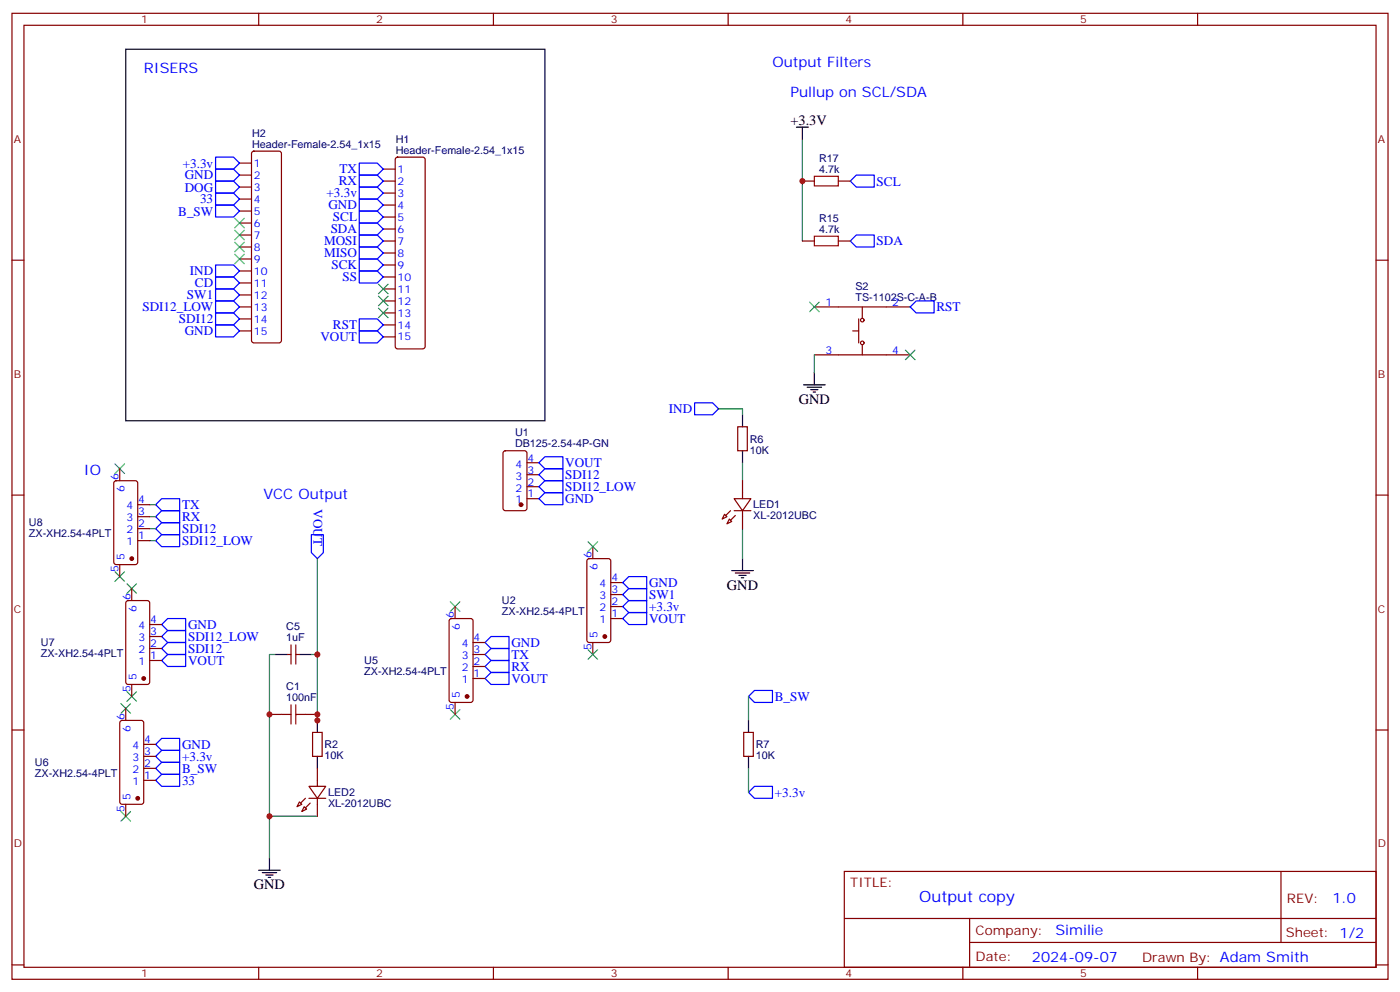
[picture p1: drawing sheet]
<svg xmlns="http://www.w3.org/2000/svg" width="412mm" height="292mm" viewBox="0 0 412 292" stroke-linecap="round" stroke-linejoin="round" font-family="sans-serif">
<g fill="none" stroke="#00f" stroke-width=".35">
<path d="M63.5 46.2h5.3l1.8 1.8-1.8 1.8h-5.3zM63.5 49.8h5.3l1.8 1.7-1.8 1.8h-5.3zM63.5 56.8h5.3l1.8 1.8-1.8 1.8h-5.3zM63.5 53.3h5.3l1.8 1.8-1.8 1.7h-5.3zM105.8 48h5.3l1.8 1.8-1.8 1.7h-5.3zM105.8 51.5h5.3l1.8 1.8-1.8 1.8h-5.3zM105.8 55.1h5.3l1.8 1.7-1.8 1.8h-5.3zM105.8 58.6h5.3l1.8 1.8-1.8 1.7h-5.3zM250.5 53.3l1.7-1.8h5.3v3.6h-5.3zM63.5 78h5.3l1.8 1.8-1.8 1.7h-5.3zM63.5 60.4h5.3l1.8 1.7-1.8 1.8h-5.3zM105.8 62.1h5.3l1.8 1.8-1.8 1.8h-5.3z"/>
<path d="M105.8 65.7h5.3l1.8 1.7-1.8 1.8h-5.3zM105.8 69.2h5.3l1.8 1.7-1.8 1.8h-5.3zM105.8 72.7h5.3l1.8 1.8-1.8 1.7h-5.3zM105.8 76.2h5.3l1.8 1.8-1.8 1.8h-5.3zM105.8 79.8h5.3l1.8 1.7-1.8 1.8h-5.3zM250.5 70.9l1.7-1.7h5.3v3.5h-5.3zM63.5 95.6h5.3l1.8 1.8-1.8 1.8h-5.3zM63.5 92.1h5.3l1.8 1.8-1.8 1.7h-5.3zM63.5 88.6h5.3l1.8 1.7-1.8 1.8h-5.3zM63.5 85.1h5.3l1.8 1.7-1.8 1.8h-5.3zM63.5 81.5h5.3l1.8 1.8-1.8 1.8h-5.3zM105.8 97.4h5.3l1.8 1.8-1.8 1.7h-5.3z"/>
<path d="M105.8 93.9h5.3l1.8 1.7-1.8 1.8h-5.3zM268.1 90.3l1.8-1.7h5.3v3.5h-5.3zM204.6 118.6h5.3l1.8 1.7-1.8 1.8h-5.3zM158.7 136.2l1.8-1.8h5.3v3.6h-5.3zM158.7 139.7l1.8-1.7h5.3v3.5h-5.3zM45.9 152.1l1.7-1.8h5.3v3.5h-5.3zM45.9 148.6l1.7-1.8h5.3v3.5h-5.3zM45.9 159.1l1.7-1.7h5.3v3.5h-5.3zM47.6 153.8h5.3v3.6h-5.3l-1.7-1.8zM91.7 157.4h3.5v5.3l-1.7 1.7-1.8-1.7zM158.7 143.3l1.8-1.8h5.3v3.5h-5.3zM158.7 146.8l1.8-1.8h5.3v3.6h-5.3z"/>
<path d="M183.4 171.5l1.8-1.8h5.3v3.5h-5.3zM183.4 175l1.8-1.8h5.3v3.6h-5.3zM183.4 178.5l1.8-1.7h5.3v3.5h-5.3zM47.6 187.4l1.8-1.8h5.3v3.5h-5.3zM47.6 190.9l1.8-1.8h5.3v3.6h-5.3zM47.6 194.4l1.8-1.7h5.3v3.5h-5.3zM47.6 183.8l1.8-1.7h5.3v3.5h-5.3zM142.9 196.2l1.7-1.8h5.3v3.5h-5.3zM142.9 189.1l1.7-1.7h5.3v3.5h-5.3zM142.9 199.7l1.7-1.8h5.3v3.6h-5.3zM144.6 190.9h5.3v3.5h-5.3l-1.7-1.7zM183.4 182.1l1.8-1.8h5.3v3.5h-5.3z"/>
<path d="M45.9 219.1l1.7-1.8h5.3v3.6h-5.3zM220.5 205l1.7-1.8h5.3v3.6h-5.3zM45.9 222.6l1.7-1.7h5.3v3.5h-5.3zM45.9 226.2l1.7-1.8h5.3v3.5h-5.3zM45.9 229.7l1.7-1.8h5.3v3.6h-5.3zM220.5 233.2l1.7-1.7h5.3v3.5h-5.3z"/>
</g>
<g fill="none" stroke="#008700" stroke-width=".35">
<path d="M236.4 41v29.9M239.9 104.5v5.2M211.7 120.3h7v1.8M218.7 136.2v5.3M44.1 148.6h1.8M44.1 152.1h1.8M44.1 155.6h1.8M44.1 159.1h1.8M218.7 155.6v8.8M93.5 164.4v47.7M81.1 192.7h-1.7v59.9M91.7 192.7h1.8"/>
<path d="M220.5 205v7.1M220.5 226.2v7M79.4 240.3h14.1"/>
</g>
<g fill="none" stroke="#000" stroke-width=".35">
<path d="M37 14.5h123.5v109.4h-123.5zM234.6 37.4h3.5M236.4 37.4v3.6M236.7 113.3h6.4M237.8 114h4.2M238.8 114.7h2.1M239.5 115.4h.7M239.9 109.7v3.6M218.7 122.1v3.5M218.7 132.7v3.5M215.5 168h6.4M216.6 168.7h4.2"/>
<path d="M217.7 169.4h2.1M218.4 170.1h.7M218.7 164.4v3.6M81.1 192.7h3.6M88.2 192.7h3.5M93.5 212.1v3.5M220.5 212.1v3.5M93.5 222.6v3.6M220.5 222.6v3.6M76.2 256.2h6.3M77.3 256.9h4.2M78.3 257.6h2.1"/>
<path d="M79 258.3h.7M79.4 252.6v3.6"/>
</g>
<path d="M239.9 51.9h7v2.8h-7zM239.9 69.5h7v2.9h-7zM82.9 210.3h2.8M85.7 207.5v5.6M87.1 210.3h2.9M87.1 207.5v5.6" fill="none" stroke="#a10000" stroke-width=".35"/>
<g fill="none" stroke="#870000" stroke-width=".35">
<path d="M3.5 3.9h405.4v284.4h-405.4zM7.1 7.4h398.2v277.3h-398.2zM76.2 3.9v3.5M145.3 3.9v3.5M214.5 3.9v3.5M283.6 3.9v3.5M352.8 3.9v3.5M70.6 48h3.5M70.6 51.5h3.5M70.6 55.1h3.5M70.6 58.6h3.5M74.3 44.7l.5-.2h7.4l.5 .2 .2 .5v55l-.2 .5-.5 .2h-7.4l-.5-.2-.2-.5v-55z"/>
<path d="M112.9 53.3h3.5M112.9 49.8h3.5M112.9 56.8h3.5M116.7 46.5l.4-.3h7.4l.5 .3 .2 .5v55l-.2 .5-.5 .2h-7.4l-.5-.2-.2-.5v-55zM236.4 53.3h3.5M246.9 53.3h3.6M3.5 76.6h3.6M70.6 62.1h3.5M70.6 65.7h3.5M70.6 69.2h3.5M70.6 72.7h3.5M70.6 76.2h3.5"/>
<path d="M70.6 79.8h3.5M112.9 70.9h3.5M112.9 60.4h3.5M112.9 63.9h3.5M112.9 67.4h3.5M112.9 74.5h3.5M112.9 78h3.5M236.4 70.9h3.5M246.9 70.9h3.6M405.3 76.6h3.6M70.6 83.3h3.5M70.6 86.8h3.5"/>
<path d="M70.6 90.3h3.5M70.6 93.9h3.5M70.6 97.4h3.5M112.9 81.5h3.5M112.9 85.1h3.5M112.9 88.6h3.5M112.9 92.1h3.5M112.9 95.6h3.5M112.9 99.2h3.5M239.9 90.3h28.2M251.2 97.4h1.7M252.9 93.9v7"/>
<path d="M254 90.3v3.2M239.9 104.5h28.2M254 101.6v2.9M35.3 138v3.5M148.4 132.9l.5-.2h5.6l.7 .4v16.5l-.4 .7h-5.9l-.7-.4v-16.5zM155.2 139.7h3.5M155.2 136.2h3.5M217.3 125.6h2.8v7.1h-2.8zM3.5 145.7h3.6M33.7 141.7l.5-.2h5.7l.6 .4 .1 23.6-.5 .6-5.9 .1-.6-.5-.1-23.5zM40.6 148.6h3.5M40.6 152.1h3.5"/>
<path d="M40.6 155.6h3.5M40.6 159.1h3.5M155.2 146.8h3.5M155.2 143.3h3.5M213.4 151.4l.7 .7-1.4 .7zM214.8 152.8l.7 .7-1.4 .7zM216.3 146.8h4.9l-2.5 3.5zM216.3 150.3h4.9M218.7 141.5v5.3M218.7 150.3v5.3M405.3 145.7h3.6M35.3 166.2v3.5"/>
<path d="M37.3 177l.4-.2h5.7l.6 .4 .1 23.6-.5 .6-5.9 .1-.6-.5-.1-23.5zM38.8 173.2v3.6M134.1 178.5v3.6M173.1 164.6l.5-.2h5.6l.7 .5v23.5l-.4 .7h-5.9l-.7-.4v-23.6zM174.6 160.9v3.5M179.9 171.5h3.5M179.9 175h3.5M179.9 178.5h3.5M44.1 183.8h3.5M44.1 187.4h3.5M44.1 190.9h3.5M44.1 194.4h3.5"/>
<path d="M84.7 192.7h1M85.7 189.8v5.7M87.1 189.8v5.7M87.1 192.7h1.1M132.5 182.3l.5-.2h5.6l.7 .4v23.6l-.4 .6-5.9 .1-.7-.5v-23.5zM139.3 192.7h3.6M139.3 189.1h3.6M139.3 196.2h3.6M139.3 199.7h3.6M174.6 189.1v3.6M179.9 182.1h3.5M3.5 214.9h3.6"/>
<path d="M35.5 212.3l.5-.2h5.6l.7 .4v23.5l-.4 .7h-5.9l-.7-.4v-23.5zM37 208.5v3.6M38.8 201.5v3.5M42.3 219.1h3.6M79.4 210.3h3.5M90 210.3h3.5M92.1 215.6h2.8v7h-2.8zM134.1 206.8v3.5M219.1 215.6h2.8v7h-2.8zM405.3 214.9h3.6M37 236.7v3.6M42.3 222.6h3.6"/>
<path d="M42.3 226.2h3.6M42.3 229.7h3.6M88.2 236l.7 .7-1.4 .8zM89.6 237.5l.7 .7-1.4 .7zM91 231.5h5l-2.5 3.5zM91 235h5M93.5 226.2v5.3M93.5 235v5.3M248.7 256.5h156.6v28.2h-156.6zM377.3 256.5v20.9M248.7 270.4h156.5M285.6 277.4h119.6"/>
<path d="M285.6 270.4v14.1M3.5 284h3.6M76.2 284.7v3.6M145.3 284.7v3.6M214.5 284.7v3.6M283.6 284.7v3.6M352.8 284.7v3.6M405.3 284h3.6"/>
<circle cx="254" cy="94.2" r=".53"/>
<circle cx="254" cy="100.9" r=".53"/>
</g>
<g fill="none" stroke="#3c3" stroke-width=".35">
<path d="M69.1 64.2l2.9 2.9M69.1 67.8l2.9 2.8M69.1 71.3l2.9 2.8M69.1 74.8l2.9 2.8M72 64.2l-2.9 2.9M72 67.8l-2.9 2.8M72 71.3l-2.9 2.8M72 74.8l-2.9 2.8M111.5 83.6l2.8 2.9M111.5 87.2l2.8 2.8M111.5 90.7l2.8 2.8M114.3 90.7l-2.8 2.8"/>
<path d="M114.3 83.6l-2.8 2.9M114.3 87.2l-2.8 2.8M238.5 88.9l2.8 2.9M241.3 88.9l-2.8 2.9M266.7 103l2.8 2.9M269.5 103l-2.8 2.9M33.9 136.6l2.8 2.8M36.7 136.6l-2.8 2.8M173.2 159.5l2.8 2.8M176 159.5l-2.8 2.8M33.9 168.3l2.8 2.8M36.7 168.3l-2.8 2.8"/>
<path d="M37.4 171.8l2.8 2.9M40.2 171.8l-2.8 2.9M132.6 177.1l2.9 2.9M135.5 177.1l-2.9 2.9M173.2 191.2l2.8 2.9M176 191.2l-2.8 2.9M35.6 207.1l2.9 2.8M37.4 203.6l2.8 2.8M38.5 207.1l-2.9 2.8M40.2 203.6l-2.8 2.8M132.6 208.9l2.9 2.8M135.5 208.9l-2.9 2.8"/>
<path d="M35.6 238.9l2.9 2.8M38.5 238.9l-2.9 2.8"/>
</g>
<g fill="#870000" stroke="#870000" stroke-width=".35">
<path d="M91.4 236.4l-1.4 1.4z"/>
<path d="M90 235l-1.5 1.4z"/>
<path d="M216.6 151.7l-1.4 1.4z"/>
<path d="M215.2 150.3l-1.4 1.4z"/>
<circle cx="153.5" cy="148.6" r=".53"/>
<circle cx="178.2" cy="187.4" r=".53"/>
<circle cx="137.6" cy="205" r=".53"/>
<circle cx="40.6" cy="235" r=".53"/>
<circle cx="42.3" cy="199.7" r=".53"/>
<circle cx="38.8" cy="164.4" r=".53"/>
</g>
<g fill="#c00">
<circle cx="236.4" cy="53.3" r=".88"/>
<circle cx="93.5" cy="210.3" r=".88"/>
<circle cx="93.5" cy="212.1" r=".88"/>
<circle cx="79.4" cy="240.3" r=".88"/>
<circle cx="79.4" cy="210.3" r=".88"/>
<circle cx="93.5" cy="192.7" r=".88"/>
</g>
<text font-size="4.6" fill="#00f" x="270.8" y="265.5">Output copy</text>
<g font-size="4.2" fill="#00f">
<text x="42.3" y="21.6">RISERS</text>
<text x="227.5" y="19.8">Output Filters</text>
<text x="232.8" y="28.6">Pullup on SCL/SDA</text>
<text x="24.7" y="139.7">IO</text>
<text x="77.6" y="146.8">VCC Output</text>
<text x="392.5" y="265.8">1.0</text>
<text x="310.9" y="275.3">Similie</text>
<text x="304" y="283.1">2024-09-07</text>
</g>
<g font-size="4.2">
<text x="232.8" y="36.7">+3.3V</text>
<text x="235.3" y="118.9">GND</text>
<text x="214.1" y="173.6">GND</text>
<text x="74.8" y="261.8">GND</text>
</g>
<g font-size="3.9" fill="#00f">
<text x="53.8" y="49.3">+3.3v</text>
<text x="54.4" y="52.8">GND</text>
<text x="100" y="51.1">TX</text>
<text x="54.4" y="56.4">DOG</text>
<text x="58.9" y="59.9">33</text>
<text x="96.2" y="58.1">+3.3v</text>
<text x="99.8" y="54.5">RX</text>
<text x="258.2" y="54.6">SCL</text>
<text x="52.5" y="63.4">B_SW</text>
<text x="96.7" y="61.7">GND</text>
<text x="98.1" y="65.2">SCL</text>
<text x="97.4" y="68.7">SDA</text>
<text x="95.5" y="72.2">MOSI</text>
<text x="95.5" y="75.8">MISO</text>
<text x="258.2" y="72.2">SDA</text>
<text x="55.9" y="81">IND</text>
<text x="97.6" y="79.3">SCK</text>
<text x="100.9" y="82.8">SS</text>
<text x="55.1" y="88.1">SW1</text>
<text x="57.4" y="84.6">CD</text>
<text x="42" y="91.6">SDI12_LOW</text>
<text x="52.7" y="95.2">SDI12</text>
<text x="275.9" y="91.6">RST</text>
<text x="54.4" y="98.7">GND</text>
<text x="94.4" y="100.5">VOUT</text>
<text x="98.1" y="96.9">RST</text>
<text x="197" y="121.6">IND</text>
<text x="166.5" y="137.5">VOUT</text>
<text x="166.5" y="141">SDI12</text>
<text x="53.6" y="149.9">TX</text>
<text x="92.3" y="149.9" transform="rotate(90 92.3 149.9)">VOUT</text>
<text x="166.5" y="144.5">SDI12_LOW</text>
<text x="166.5" y="148">GND</text>
<text x="53.6" y="153.4">RX</text>
<text x="53.6" y="156.9">SDI12</text>
<text x="53.6" y="160.5">SDI12_LOW</text>
<text x="191.2" y="172.8">GND</text>
<text x="191.2" y="176.3">SW1</text>
<text x="191.2" y="179.9">+3.3v</text>
<text x="55.4" y="185.2">GND</text>
<text x="191.2" y="183.4">VOUT</text>
<text x="55.4" y="188.7">SDI12_LOW</text>
<text x="150.6" y="190.4">GND</text>
<text x="55.4" y="195.7">VOUT</text>
<text x="55.4" y="192.2">SDI12</text>
<text x="150.6" y="194">TX</text>
<text x="150.6" y="197.5">RX</text>
<text x="150.6" y="201">VOUT</text>
<text x="228.2" y="206.3">B_SW</text>
<text x="53.6" y="220.4">GND</text>
<text x="53.6" y="224">+3.3v</text>
<text x="53.6" y="227.5">B_SW</text>
<text x="53.6" y="231">33</text>
<text x="228.2" y="234.5">+3.3v</text>
</g>
<g font-size="3.9" fill="#800">
<text x="250.5" y="261.1">TITLE:</text>
<text x="379.1" y="265.8">REV:</text>
<text x="287.4" y="275.3">Company:</text>
<text x="378.7" y="275.9">Sheet: 1/2</text>
<text x="287.4" y="283">Date:</text>
<text x="336.4" y="283.1">Drawn By: Adam Smith</text>
</g>
<g font-size="3.2" fill="#800">
<text x="41.6" y="6.9">1</text>
<text x="110.8" y="6.9">2</text>
<text x="179.9" y="6.9">3</text>
<text x="249.1" y="6.9">4</text>
<text x="318.2" y="6.9">5</text>
<text x="4.1" y="42">A</text>
<text x="405.9" y="42">A</text>
<text x="4.1" y="111.2">B</text>
<text x="405.9" y="111.2">B</text>
<text x="4.1" y="180.3">C</text>
<text x="405.9" y="180.3">C</text>
<text x="4.1" y="249.4">D</text>
<text x="405.9" y="249.4">D</text>
<text x="41.6" y="287.7">1</text>
<text x="110.8" y="287.7">2</text>
<text x="179.9" y="287.7">3</text>
<text x="249.1" y="287.7">4</text>
<text x="318.2" y="287.7">5</text>
</g>
<g font-size="3.2" fill="#000080">
<text x="74.3" y="40.2">H2</text>
<text x="74.3" y="43.4">Header-Female-2.54_1x15</text>
<text x="116.6" y="45.2">Header-Female-2.54_1x15</text>
<text x="116.6" y="42">H1</text>
<text x="241.3" y="47.6">R17</text>
<text x="241.3" y="50.8">4.7k</text>
<text x="241.3" y="65.2">R15</text>
<text x="241.3" y="68.5">4.7k</text>
<text x="252" y="88.6">TS-1102S-C-A-B</text>
<text x="252" y="85.4">S2</text>
<text x="151.7" y="131.6">DB125-2.54-4P-GN</text>
<text x="151.7" y="128.4">U1</text>
<text x="220.8" y="130.3">R6</text>
<text x="220.8" y="133.5">10K</text>
<text x="221.9" y="149.7">LED1</text>
<text x="8.5" y="155">U8</text>
<text x="221.9" y="152.9">XL-2012UBC</text>
<text x="8.5" y="158.2">ZX-XH2.54-4PLT</text>
<text x="147.9" y="177.9">U2</text>
<text x="84.3" y="185.6">C5</text>
<text x="147.9" y="181.1">ZX-XH2.54-4PLT</text>
<text x="12" y="190.2">U7</text>
<text x="84.3" y="188.8">1uF</text>
<text x="12" y="193.4">ZX-XH2.54-4PLT</text>
<text x="107.3" y="195.5">U5</text>
<text x="84.3" y="203.2">C1</text>
<text x="107.3" y="198.7">ZX-XH2.54-4PLT</text>
<text x="84.3" y="206.4">100nF</text>
<text x="95.6" y="220.2">R2</text>
<text x="222.6" y="220.2">R7</text>
<text x="10.3" y="225.5">U6</text>
<text x="95.6" y="223.4">10K</text>
<text x="222.6" y="223.4">10K</text>
<text x="10.3" y="228.7">ZX-XH2.54-4PLT</text>
<text x="96.7" y="237.5">XL-2012UBC</text>
<text x="96.7" y="234.3">LED2</text>
</g>
<g font-size="3.2" fill="#00f">
<text x="74.8" y="49.1">1</text>
<text x="74.8" y="52.6">2</text>
<text x="117.1" y="50.8">1</text>
<text x="74.8" y="56.1">3</text>
<text x="74.8" y="59.7">4</text>
<text x="117.1" y="54.4">2</text>
<text x="117.1" y="57.9">3</text>
<text x="74.8" y="63.2">5</text>
<text x="117.1" y="61.4">4</text>
<text x="117.1" y="64.9">5</text>
<text x="74.8" y="66.7">6</text>
<text x="74.8" y="70.2">7</text>
<text x="117.1" y="68.5">6</text>
<text x="74.8" y="73.8">8</text>
<text x="74.8" y="77.3">9</text>
<text x="117.1" y="72">7</text>
<text x="117.1" y="75.5">8</text>
<text x="74.8" y="80.8">10</text>
<text x="117.1" y="79.1">9</text>
<text x="117.1" y="82.6">10</text>
<text x="74.8" y="84.3">11</text>
<text x="74.8" y="87.9">12</text>
<text x="117.1" y="86.1">11</text>
<text x="117.1" y="89.6">12</text>
<text x="243.2" y="90">1</text>
<text x="262.8" y="90">2</text>
<text x="74.8" y="91.4">13</text>
<text x="74.8" y="94.9">14</text>
<text x="117.1" y="93.2">13</text>
<text x="74.8" y="98.5">15</text>
<text x="117.1" y="96.7">14</text>
<text x="117.1" y="100.2">15</text>
<text x="243.2" y="104.1">3</text>
<text x="262.8" y="104.1">4</text>
<text x="151.9" y="137.6">4</text>
<text x="155.4" y="135.9">4</text>
<text x="34.9" y="141.3" transform="rotate(-90 34.9 141.3)">6</text>
<text x="151.9" y="141.1">3</text>
<text x="155.4" y="142.9">2</text>
<text x="155.4" y="139.4">3</text>
<text x="36.7" y="144.8" transform="rotate(-90 36.7 144.8)">6</text>
<text x="37.2" y="150">4</text>
<text x="40.7" y="148.2">4</text>
<text x="151.9" y="148.2">1</text>
<text x="151.9" y="144.7">2</text>
<text x="155.4" y="146.4">1</text>
<text x="37.2" y="153.5">3</text>
<text x="40.7" y="151.7">3</text>
<text x="40.7" y="155.3">2</text>
<text x="37.2" y="157">2</text>
<text x="37.2" y="160.5">1</text>
<text x="40.7" y="158.8">1</text>
<text x="36.7" y="164.9" transform="rotate(-90 36.7 164.9)">5</text>
<text x="174.3" y="164.3" transform="rotate(-90 174.3 164.3)">6</text>
<text x="176" y="167.7" transform="rotate(-90 176 167.7)">6</text>
<text x="34.9" y="168.4" transform="rotate(-90 34.9 168.4)">5</text>
<text x="176.6" y="172.9">4</text>
<text x="180.1" y="171.1">4</text>
<text x="38.5" y="176.6" transform="rotate(-90 38.5 176.6)">6</text>
<text x="176.6" y="176.4">3</text>
<text x="176.6" y="180">2</text>
<text x="180.1" y="174.7">3</text>
<text x="180.1" y="178.2">2</text>
<text x="40.2" y="180.1" transform="rotate(-90 40.2 180.1)">6</text>
<text x="40.8" y="185.2">4</text>
<text x="44.3" y="183.5">4</text>
<text x="133.7" y="181.9" transform="rotate(-90 133.7 181.9)">6</text>
<text x="135.5" y="185.4" transform="rotate(-90 135.5 185.4)">6</text>
<text x="176.6" y="183.5">1</text>
<text x="180.1" y="181.7">1</text>
<text x="40.8" y="188.8">3</text>
<text x="44.3" y="187">3</text>
<text x="44.3" y="190.5">2</text>
<text x="136" y="190.5">4</text>
<text x="139.5" y="188.8">4</text>
<text x="174.3" y="191.3" transform="rotate(-90 174.3 191.3)">5</text>
<text x="176" y="187.8" transform="rotate(-90 176 187.8)">5</text>
<text x="40.8" y="192.3">2</text>
<text x="40.8" y="195.8">1</text>
<text x="44.3" y="194.1">1</text>
<text x="136" y="194.1">3</text>
<text x="136" y="197.6">2</text>
<text x="139.5" y="192.3">3</text>
<text x="139.5" y="195.8">2</text>
<text x="38.5" y="203.7" transform="rotate(-90 38.5 203.7)">5</text>
<text x="40.2" y="200.2" transform="rotate(-90 40.2 200.2)">5</text>
<text x="136" y="201.1">1</text>
<text x="139.5" y="199.4">1</text>
<text x="133.7" y="209" transform="rotate(-90 133.7 209)">5</text>
<text x="135.5" y="205.5" transform="rotate(-90 135.5 205.5)">5</text>
<text x="36.7" y="211.9" transform="rotate(-90 36.7 211.9)">6</text>
<text x="38.5" y="215.4" transform="rotate(-90 38.5 215.4)">6</text>
<text x="39" y="220.5">4</text>
<text x="42.5" y="218.8">4</text>
<text x="39" y="224">3</text>
<text x="39" y="227.6">2</text>
<text x="42.5" y="222.3">3</text>
<text x="42.5" y="225.8">2</text>
<text x="39" y="231.1">1</text>
<text x="42.5" y="229.3">1</text>
<text x="36.7" y="238.9" transform="rotate(-90 36.7 238.9)">5</text>
<text x="38.5" y="235.4" transform="rotate(-90 38.5 235.4)">5</text>
</g>
</svg>
